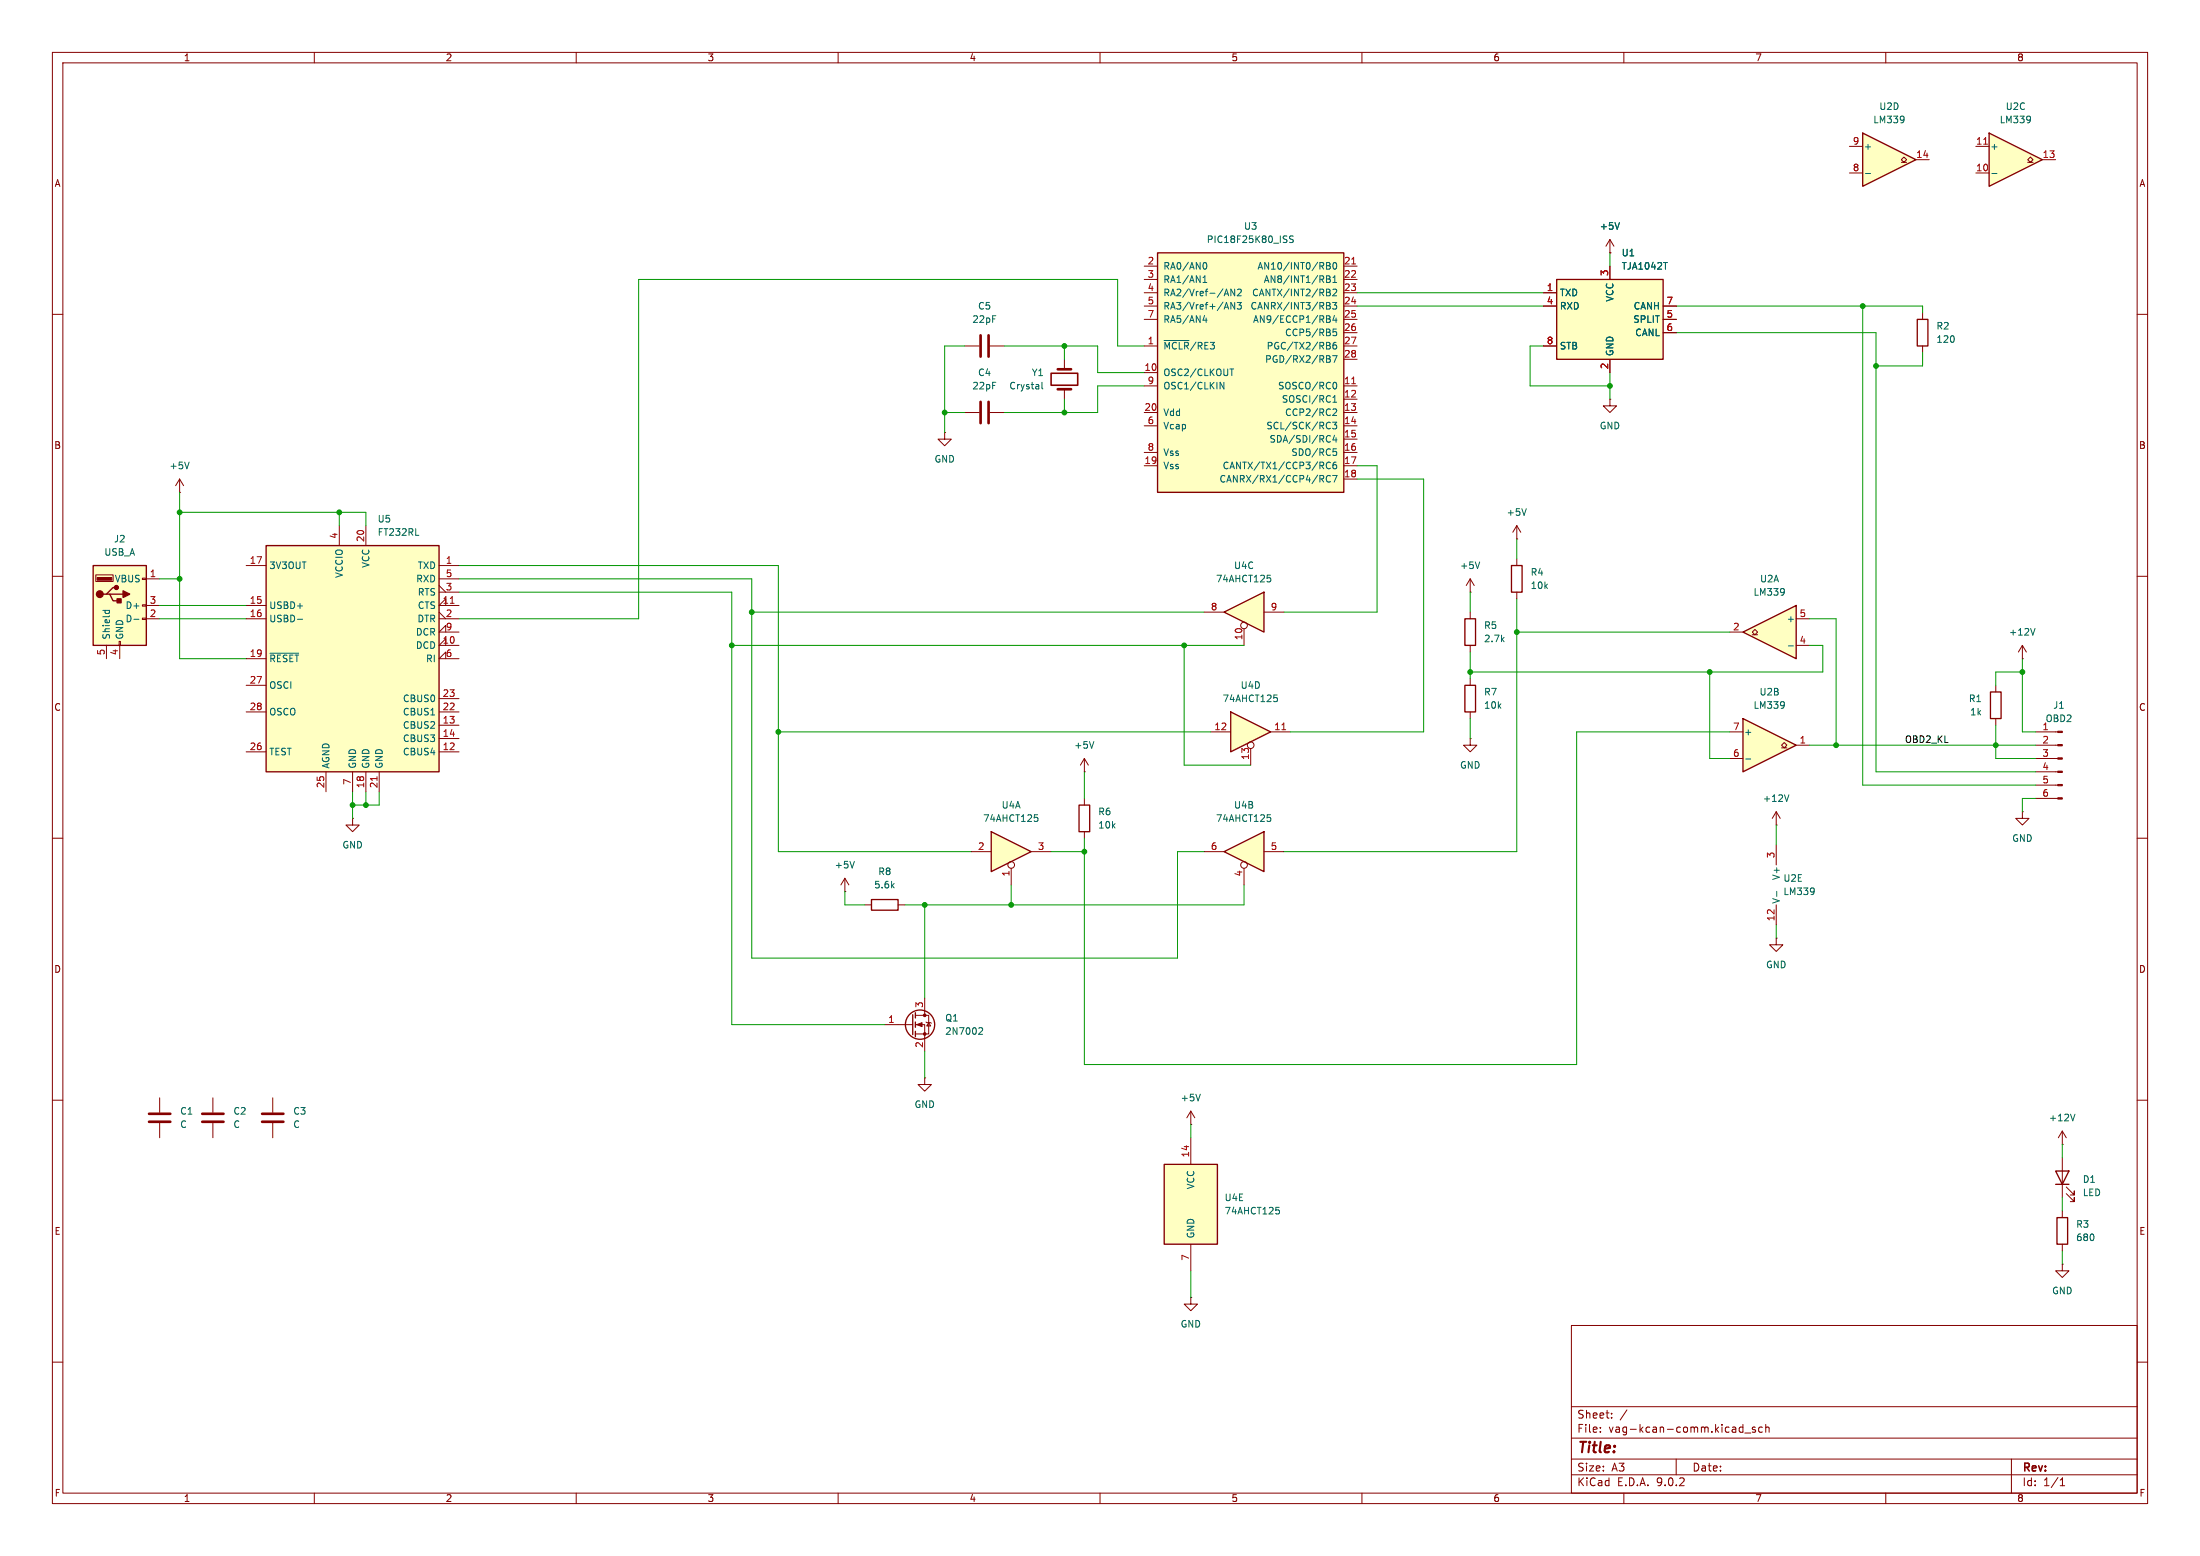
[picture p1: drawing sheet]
<svg xmlns="http://www.w3.org/2000/svg" width="420mm" height="297mm" viewBox="0 0 420 297" stroke-linecap="round" stroke-linejoin="round" font-family="sans-serif">
<g fill="none" stroke="#840000" stroke-width=".19">
<path d="M10 10h400v277h-400zM12 12h396v273h-396zM60 10v2M110 10v2M160 10v2M210 10v2M260 10v2M310 10v2M360 10v2M10 60h2M408 60h2M10 110h2"/>
<path d="M408 110h2M10 160h2M408 160h2M10 210h2M408 210h2M300 253h108v32h-108zM10 260h2M300 278.5h108M300 274.5h108M300 268.5h108M305.5 273.2v.2M305.5 272.5v.1"/>
<path d="M307.7 270.5v.2M307.7 269.8v.1M310.6 269.1l-1.3 1.9M320 278.5v3M332.3 272.4l.4 .1M332.7 271.9v1.5M332.7 273.3l-.4 .1M333.1 273.5h1.1M335.1 272.5l-.4-.1-.2 .2 .1 .2 .5 .2v.3h-.6M336.4 272.5l-.4-.1-.3 .3 .2 .6h.5M337.1 272.5l.2-.1 .4 .1v.9M337.1 271.9v1.5"/>
<path d="M384 278.5v6.5M408 260h2M60 285v2M110 285v2M160 285v2M210 285v2M260 285v2M300 281.5h108M310 285v2M360 285v2M393.3 283.6h.9M393.3 282.5l.4-.4v1.5"/>
</g>
<path d="M50.8 104.1h33v43.2h-33z" fill="#ffffc2"/>
<path d="M50.8 104.1h33v43.2h-33z" fill="none" stroke="#840000" stroke-width=".25"/>
<g fill="none" stroke="#840000" stroke-width=".19">
<path d="M47 108h3.8M47 115.6h3.8M47 118.1h3.8M64.8 100.3v3.8M69.8 100.3v3.8M83.8 108h3.8M83.8 118.1h3.8M83.8 110.5h3.8M83.8 113h3.8M83.8 111.8l1.3 1.2M83.8 116.8l1.3 1.3M85.1 115.6v-1.3l-1.3 1.3h3.8"/>
<path d="M47 125.7h3.8M47 130.8h3.8M47 135.9h3.8M83.8 135.9h3.8M83.8 133.4h3.8M83.8 138.4h3.8M85.1 120.7v-1.3l-1.3 1.3h3.8M85.1 123.2v-1.3l-1.3 1.3h3.8M85.1 125.7v-1.2l-1.3 1.2h3.8M47 143.5h3.8M62.2 147.3v3.8M67.3 147.3v3.8"/>
<path d="M69.8 147.3v3.8M72.4 147.3v3.8M83.8 143.5h3.8M83.8 141h3.8M280.7 141v1.2h1.2l-1.2 1.3-1.3-1.3h1.3M280.7 141h.1M30.5 209.6v2.7M30.5 214.4v2.8M40.6 209.6v2.7M40.6 214.4v2.8M52.1 209.6v2.7M52.1 214.4v2.8"/>
</g>
<path d="M56.8 118.2h1M79.4 102.2h.6M51.5 124.7h5.5" fill="none" stroke="#006464" stroke-width=".19"/>
<path d="M86 115.2h.7M72 148.3v.7" fill="none" stroke="#a90000" stroke-width=".19"/>
<path d="M28.4 212.6h4.1M28.4 214.1h4.1M38.6 212.6h4.1M38.6 214.1h4.1M50 212.6h4.1M50 214.1h4.1" fill="none" stroke="#840000" stroke-width=".51"/>
<path d="M234.9 135.9l7.7 3.8-7.7 3.8z" fill="#ffffc2"/>
<path d="M234.9 135.9l7.7 3.8-7.7 3.8z" fill="none" stroke="#840000" stroke-width=".25"/>
<g fill="none" stroke="#840000" stroke-width=".19">
<path d="M231.1 139.7h3.8M242.6 139.7h3.8M238.8 142.9v3.2"/>
<circle cx="238.8" cy="142.2" r=".63"/>
</g>
<path d="M244.7 139.3h.7" fill="none" stroke="#a90000" stroke-width=".19"/>
<path d="M243.2 132.7h.6M243.3 133.1h.3l.3 .3-.1 .4-.5 .1" fill="none" stroke="#006464" stroke-width=".19"/>
<path d="M233.7 116.8l7.6-3.8v7.7z" fill="#ffffc2"/>
<path d="M233.7 116.8l7.6-3.8v7.7z" fill="none" stroke="#840000" stroke-width=".25"/>
<g fill="none" stroke="#840000" stroke-width=".19">
<path d="M34.3 94h.1M34.3 91.4l-.8 1.3M34.3 91.4l.8 1.3M34.3 91.4v2.6M229.9 116.8h3.8M241.3 116.8h3.8M237.5 120v3.2"/>
<circle cx="237.5" cy="119.4" r=".63"/>
</g>
<path d="M36.1 88.2l-.4 1.3M241.9 109.8h.6M242.1 110.3h.3l.2 .2-.1 .4-.4 .2" fill="none" stroke="#006464" stroke-width=".19"/>
<path d="M233.7 162.6l7.6-3.8v7.6z" fill="#ffffc2"/>
<path d="M233.7 162.6l7.6-3.8v7.6z" fill="none" stroke="#840000" stroke-width=".25"/>
<g fill="none" stroke="#840000" stroke-width=".19">
<path d="M184.1 78.7h2.8M189 78.7h2.8M229.9 162.6h3.8M237.5 165.7v3.2M241.3 162.6h3.8"/>
<circle cx="237.5" cy="165.1" r=".63"/>
</g>
<path d="M241.9 155.5h.6M242.1 156h.3l.2 .2-.1 .5-.4 .1" fill="none" stroke="#006464" stroke-width=".19"/>
<path d="M187.2 76.7v4.1M188.7 76.7v4.1" fill="none" stroke="#840000" stroke-width=".51"/>
<path d="M332.7 137.2l10.2 5-10.2 5.1z" fill="#ffffc2"/>
<path d="M332.7 137.2l10.2 5-10.2 5.1z" fill="none" stroke="#840000" stroke-width=".25"/>
<path d="M330.2 139.7h2.5M330.2 144.8h2.5M340.1 142.7h.5l-.5-.5 .5-.5 .5 .5-.5 .5h.5M342.9 142.2h2.5" fill="none" stroke="#840000" stroke-width=".19"/>
<path d="M340.6 134.1v.8M340.6 134.5v.1M333.3 144.9h.9" fill="none" stroke="#006464" stroke-width=".19"/>
<path d="M17.8 108h10.1v15.2h-10.1z" fill="#ffffc2"/>
<path d="M17.8 108h10.1v15.2h-10.1zM20.3 113.4h.7l.6 1.3h1.3M21 113.4h2.5M22.2 112.1h-.6l-1.3 1.3h-.6" fill="none" stroke="#840000" stroke-width=".25"/>
<g fill="#840000" stroke="#840000" stroke-width=".25">
<path d="M22.4 114.3h.7v.8h-.7z"/>
<path d="M23.5 112.8l1.3 .6-1.3 .6z"/>
<circle cx="19" cy="113.4" r=".63"/>
<circle cx="22.2" cy="112.1" r=".38"/>
</g>
<path d="M18.5 110.2h2.8v.5h-2.8z" fill="#840000" stroke="#840000" stroke-width=".19"/>
<path d="M18.3 109.7h3.3v1.3h-3.3zM27.2 110.4h.7v.2h-.7zM27.2 115.4h.7v.3h-.7zM27.2 118h.7v.2h-.7zM27.9 110.5h2.6M27.9 115.6h2.6M27.9 118.1h2.6M20.3 123.2v2.5M22.7 122.4h.3v.8h-.3zM22.9 123.2v2.5" fill="none" stroke="#840000" stroke-width=".19"/>
<path d="M19.6 116.5h1.3M20.1 116.5v.4M20.8 116.5l.1 .4M25.6 118.2h.9" fill="none" stroke="#006464" stroke-width=".19"/>
<path d="M332.7 120.7l10.2-5.1v10.1z" fill="#ffffc2"/>
<path d="M366 61h2v5h-2zM332.7 120.7l10.2-5.1v10.1z" fill="none" stroke="#840000" stroke-width=".25"/>
<path d="M367 59.7v1.3M203.2 68.6v1.9M203.2 74.3v1.9M367 66v1.3M342.9 118.1h2.5M330.2 120.7h2.5M334.5 121.2h.5l-.5-.5 .5-.6 .5 .6-.5 .5h.5M342.9 123.2h2.5M67.3 156.2v1.3h1.3l-1.3 1.3-1.3-1.3h1.3M67.3 156.2h.1" fill="none" stroke="#840000" stroke-width=".19"/>
<path d="M198.9 73v1.1l.2 .1M340.6 112.5v.8M340.6 112.9v.1M341.4 123.3h1" fill="none" stroke="#006464" stroke-width=".19"/>
<path d="M201.9 74.3h2.6M201.9 70.5h2.6" fill="none" stroke="#840000" stroke-width=".51"/>
<path d="M200.7 71.2h5v2.3h-5z" fill="none" stroke="#840000" stroke-width=".3"/>
<path d="M221 48.3h35.5v45.7h-35.5z" fill="#ffffc2"/>
<g fill="none" stroke="#840000" stroke-width=".25">
<path d="M221 48.3h35.5v45.7h-35.5zM206 153.7h2v5.1h-2zM174.2 193.7v3.8M174.8 193.3v1M174.8 195.1v1M174.8 196.9v1"/>
<circle cx="175.6" cy="195.6" r="2.79"/>
</g>
<g fill="none" stroke="#840000" stroke-width=".19">
<path d="M218.4 50.8h2.6M218.4 53.3h2.6M218.4 55.9h2.6M218.4 58.4h2.6M256.5 50.8h2.6M256.5 53.3h2.6M256.5 55.9h2.6M256.5 58.4h2.6M184.1 66h2.8M189 66h2.8M218.4 61h2.6M218.4 66h2.6"/>
<path d="M218.4 71.1h2.6M218.4 73.7h2.6M218.4 78.7h2.6M256.5 61h2.6M256.5 66h2.6M256.5 73.7h2.6M256.5 78.7h2.6M256.5 63.5h2.6M256.5 68.6h2.6M256.5 76.2h2.6M180.3 82.6v1.2h1.3l-1.3 1.3-1.2-1.3h1.2M180.3 82.6h.1"/>
<path d="M218.4 81.3h2.6M218.4 86.4h2.6M218.4 88.9h2.6M256.5 81.3h2.6M256.5 86.4h2.6M256.5 88.9h2.6M256.5 83.8h2.6M256.5 91.4h2.6M388.6 139.7h4.2M207 147.3h.1M207 144.8v2.5M207 152.4v1.3"/>
<path d="M207 158.8v1.2M207 144.8l-.8 1.3M207 144.8l.8 1.3M388.6 142.2h4.2M388.6 144.8h4.2M388.6 147.3h4.2M388.6 149.9h4.2M388.6 152.4h4.2M168.9 195.6h5.3M174.8 193.8h2.5v3.6h-2.5M174.8 195.6h1.7v5.1M176.5 190.5v3.3"/>
<path d="M176.8 195.1l1 .2M177.3 195.2l.4 .6h-.8zM176.5 205.7v1.3h1.3l-1.3 1.3-1.2-1.3h1.2M176.5 205.7h.1M227.3 214.6h.1M227.3 212.1l-.7 1.3M227.3 212.1l.8 1.3M227.3 212.1v2.5"/>
</g>
<g fill="none" stroke="#006464" stroke-width=".19">
<path d="M229.7 53.9h.7M229.7 53l.3-.4v1.3M229.8 50.2l.2-.1a.68 .68 0 0 1 .4 .6 .68 .68 0 0 1-.4 .7l-.2-.1M233.8 56.1h.6M234.1 55.2l.5 1.3M235.7 55.2v1.3l-.7-1.3v1.3M235.7 57.7v1.3l-.7-1.3v1.3M236.2 57.7h.8l-.4 .5 .3 .1v.6l-.2 .1-.5-.1M236.2 55.3l.5-.1 .3 .4-.8 .9h.8M246.9 45.1l-.5-.1-.2 .2v.3l.6 .3 .1 .3-.2 .2-.5-.1M253.2 50.1h.5l.2 .3-.2 .3 .2 .1 .1 .3-.3 .3h-.5zM253.2 52.6h.5l.2 .3-.2 .4 .2 .1 .1 .3-.3 .2h-.5z"/>
<path d="M253.2 57.7l.7 .2v.2l-.2 .2M253.2 50.7h.5M253.2 53.3h.5M253.2 58.3h.5M253.7 55.2l.2 .2-.2 .4 .2 .1 .1 .3-.3 .3h-.5M253.7 58.3l.3 .3-.1 .3-.7 .1M254.4 57.7h.8l-.4 .5 .3 .1v.6l-.2 .1-.5-.1M254.5 53.9h.7M254.5 55.3l.4-.1 .3 .4-.8 .9h.8M254.5 53l.3-.4v1.3M254.6 50.2l.2-.1a.68 .68 0 0 1 .4 .6 .68 .68 0 0 1-.4 .7l-.3-.5zM222.2 65h4.8"/>
<path d="M230 60.2l-.3 .9h.7M230.3 60.7v.8M232.9 73l.7 1.2v-1.2M234.8 70.4h.7M235.2 70.4v1.3M253.2 60.3l.7 .1v.2l-.2 .3M253.2 67.9l.7 .1v.3l-.2 .2M253.2 60.9h.5M253.2 68.5h.5M253.7 60.9l.3 .2-.1 .3-.7 .1M253.7 65.3l.2 .3-.2 .4 .3 .2-.1 .3-.2 .1M253.7 68.5l.3 .2-.1 .3-.7 .2"/>
<path d="M254.4 67.9h.8l-.5 1.3M254.5 78.2l.4-.2 .3 .4-.8 .9h.8M254.5 75.9l.3-.4v1.3M254.5 76.8h.7M254.8 60.2l-.3 .9h.7M254.8 73a.68 .68 0 0 1 .4 .6 .68 .68 0 0 1-.4 .6M255.1 65.3l-.4 .1a.86 .86 0 0 0 0 1.2l.4-.1 .1-.4-.3-.3-.3 .1-.1 .2M255.1 60.7v.8M255.1 62.8h-.6v.6l.1-.1 .5 .1 .1 .1-.1 .5-.2 .1-.4-.1M252.3 91.4l.4 .6M252.6 90.8l.1 .2-.1 .4M253.7 80.6l.3 .1"/>
<path d="M253.9 83.2l.1 .1M254 81.7l-.3 .2M254 84.3h-.1M254 88.3a.6 .6 0 0 0-.9 .5 .6 .6 0 0 0 .6 .7l.3-.1M254 90.9a.6 .6 0 0 0-.9 .4 .6 .6 0 0 0 .6 .7l.3-.1M254.4 80.6h.8l-.4 .5 .3 .1v.5l-.2 .2-.5-.2M254.4 90.7h.8l-.5 1.3M254.5 85.7h.6M254.6 86.2h.3l.3 .2-.1 .5h-.5M254.8 83.1l-.3 .9h.7M255.1 88.2l-.4 .1a.86 .86 0 0 0 0 1.2l.4-.1 .1-.5-.3-.2-.3 .1-.1 .1M255.1 83.6v.8"/>
<path d="M208.8 141.5l-.4 1.3M187 196.2h.5l.1 .3-.8 .9h.8M229.1 208.9l-.4 1.2"/>
</g>
<path d="M258.1 50.4h.7M258.1 73.2h.7" fill="none" stroke="#a90000" stroke-width=".19"/>
<g fill="#840000" stroke="#840000" stroke-width=".19">
<path d="M392.8 139.6h.9v.2h-.9z"/>
<path d="M392.8 142.1h.9v.3h-.9z"/>
<path d="M392.8 144.7h.9v.2h-.9z"/>
<path d="M392.8 147.2h.9v.2h-.9z"/>
<path d="M392.8 149.7h.9v.3h-.9z"/>
<path d="M392.8 152.3h.9v.2h-.9z"/>
<path d="M175 195.6l1-.4v.8z"/>
<circle cx="176.5" cy="193.8" r=".25"/>
<circle cx="176.5" cy="197.4" r=".25"/>
</g>
<path d="M187.2 64v4.1M188.7 64v4.1" fill="none" stroke="#840000" stroke-width=".51"/>
<path d="M222.2 222.2h10.2v15.3h-10.2z" fill="#ffffc2"/>
<path d="M166.4 171.7h5v2h-5zM222.2 222.2h10.2v15.3h-10.2z" fill="none" stroke="#840000" stroke-width=".25"/>
<path d="M165.1 172.7h1.3M171.4 172.7h1.3M227.3 217.2v5M227.3 237.5v5.1M227.3 247.6v1.3h1.3l-1.3 1.3-1.2-1.3h1.2M227.3 247.6h.1" fill="none" stroke="#840000" stroke-width=".19"/>
<path d="M243.6 230.4h.6M243.7 230.9h.3l.3 .3-.1 .4-.5 .1" fill="none" stroke="#006464" stroke-width=".19"/>
<path d="M189.2 158.8l7.6 3.8-7.6 3.8z" fill="#ffffc2"/>
<path d="M279.7 130.8h2v5.1h-2zM189.2 158.8l7.6 3.8-7.6 3.8z" fill="none" stroke="#840000" stroke-width=".25"/>
<g fill="none" stroke="#840000" stroke-width=".19">
<path d="M280.7 113h.1M280.7 110.5l-.8 1.3M280.7 110.5l.7 1.3M280.7 110.5v2.5M280.7 129.5v1.3M280.7 135.9v1.3M161.3 170.2h.1M161.3 167.6l-.8 1.3M161.3 167.6l.8 1.3M161.3 167.6v2.6M185.4 162.6h3.8M193 165.7v3.2"/>
<path d="M196.8 162.6h3.9"/>
<circle cx="193" cy="165.1" r=".63"/>
</g>
<path d="M282.5 107.3l-.4 1.2M197.5 155.5h.6M197.6 156h.3l.3 .2-.1 .5-.5 .1M163.1 164.4l-.4 1.3" fill="none" stroke="#006464" stroke-width=".19"/>
<path d="M379.7 25.4l10.2 5.1-10.2 5.1z" fill="#ffffc2"/>
<path d="M379.7 25.4l10.2 5.1-10.2 5.1z" fill="none" stroke="#840000" stroke-width=".25"/>
<path d="M377.2 27.9h2.5M377.2 33h2.5M387.1 31h.5l-.5-.5 .5-.5 .5 .5-.5 .5h.5M389.9 30.5h2.5" fill="none" stroke="#840000" stroke-width=".19"/>
<path d="M378.7 27.5h.7" fill="none" stroke="#a90000" stroke-width=".19"/>
<path d="M380.3 33.1h.9M387.6 22.3v.8M387.6 22.7v.1" fill="none" stroke="#006464" stroke-width=".19"/>
<path d="M355.6 25.4l10.2 5.1-10.2 5.1z" fill="#ffffc2"/>
<path d="M355.6 25.4l10.2 5.1-10.2 5.1z" fill="none" stroke="#840000" stroke-width=".25"/>
<path d="M353.1 27.9h2.5M353.1 33h2.5M363 31h.5l-.5-.5 .5-.5 .5 .5-.5 .5h.5M365.8 30.5h2.5M386.1 125.7h.1M386.1 123.2l-.8 1.3M386.1 123.2l.7 1.3M386.1 123.2v2.5M386.1 154.9v1.3h1.2l-1.2 1.3-1.3-1.3h1.3M386.1 154.9h.1" fill="none" stroke="#840000" stroke-width=".19"/>
<path d="M356.1 33.1h1M363.4 22.3v.8M363.5 22.7l-.1 .1M388.5 120l-.4 1.2" fill="none" stroke="#006464" stroke-width=".19"/>
<path d="M297.2 53.3h20.3v15.3h-20.3z" fill="#ffffc2"/>
<path d="M297.2 53.3h20.3v15.3h-20.3zM279.7 118.1h2v5.1h-2zM288.5 108h2.1v5h-2.1zM380 132.1h2v5.1h-2zM392.4 223.5h2.6l-1.3 2.6zM392.4 226.1h2.6M392.7 232.4h2v5.1h-2z" fill="none" stroke="#840000" stroke-width=".25"/>
<g fill="none" stroke="#840000" stroke-width=".19">
<path d="M294.6 55.9h2.6M294.6 58.4h2.6M307.3 48.3h.1M307.3 45.7v2.6M307.3 50.8v2.5M307.3 45.7l-.7 1.3M307.3 45.7l.8 1.3M317.5 58.4h2.5M294.6 66h2.6M307.3 76.2v1.3h1.3l-1.3 1.2-1.2-1.2h1.2M307.3 76.2h.1M307.3 68.6v2.5"/>
<path d="M317.5 61h2.5M317.5 63.5h2.5M280.7 116.8v1.3M289.6 102.9h.1M289.6 100.3v2.6M289.6 106.7v1.3M289.6 113v1.3M289.6 100.3l-.8 1.3M289.6 100.3l.7 1.3M280.7 123.2v1.3M381 130.8v1.3M381 137.2v1.2"/>
<path d="M339.1 157.5h.1M339.1 154.9v2.6M339.1 154.9l-.8 1.3M339.1 154.9l.8 1.3M339.1 179.1v1.2h1.3l-1.3 1.3-1.3-1.3h1.3M339.1 179.1h.1M339.1 161.3v3.8M339.1 172.7v3.8M393.7 218.4h.1M393.7 215.9v2.5M393.7 215.9l-.8 1.3M393.7 215.9l.8 1.3"/>
<path d="M393.7 221v7.6M393.7 231.1v1.3M393.7 237.5v1.3M394.5 227.8l1.5 1.6v-.8v.8h-.8M394.5 226.6l1.5 1.5v-.8v.8h-.8M393.7 241.3v1.3h1.3l-1.3 1.2-1.3-1.2h1.3M393.7 241.3h.1"/>
</g>
<path d="M309.2 42.5l-.5 1.3M317.6 50.1h.7M291.4 97.1l-.4 1.3M341.5 151.7l-.4 1.3M339.2 170.1v1M346.3 169.6v.9M346.3 170v.2M396.1 212.7l-.4 1.2" fill="none" stroke="#006464" stroke-width=".19"/>
<g fill="none" stroke="#009600" stroke-width=".19">
<path d="M259.1 58.4h35.5M259.1 55.9h35.5M307.3 48.3v2.5M320 58.4h47v1.3M355.6 58.4v91.5h33M180.3 78.7h3.8M184.1 66h-3.8v16.6M191.8 66h17.7v5.1h8.9M203.2 66v2.6M203.2 76.2v2.5M218.4 73.7h-8.9v5h-17.7M218.4 66h-5v-12.7h-91.5v64.8h-34.3"/>
<path d="M294.6 66h-2.5v7.7h15.2M307.3 71.1v5.1M320 63.5h38.1v83.8h30.5M367 67.3v2.6h-8.9M34.3 94v31.7h12.7M34.3 97.8h35.5v2.5M64.8 97.8v2.5M259.1 88.9h3.8v27.9h-17.8M259.1 91.4h12.7v48.3h-25.4M30.5 110.5h3.8M30.5 118.1h16.5M30.5 115.6h16.5"/>
<path d="M87.6 108h61v54.6h36.8M87.6 110.5h55.9v72.4h81.3v-20.3h5.1M87.6 113h52.1v82.6h29.2M143.5 116.8h86.4M280.7 113v3.8M289.6 114.3v48.3h-44.5M289.6 102.9v3.8M345.4 118.1h5.1v24.1M139.7 123.2h97.8M148.6 139.7h82.5M226.1 123.2v22.9h12.7M280.7 124.5v5"/>
<path d="M280.7 137.2v3.8M289.6 120.7h40.6M326.4 128.3v16.5h3.8M330.2 139.7h-29.2v63.5h-94v-43.2M345.4 123.2h2.6v5.1h-67.3M381 138.4v6.4h7.6M386.1 128.3h-5.1v2.5M386.1 125.7v14h2.5M67.3 151.1v5.1M69.8 151.1v2.6M72.4 151.1v2.6h-5.1M207 147.3v5.1"/>
<path d="M339.1 157.5v3.8M345.4 142.2h43.2M388.6 152.4h-2.5v2.5M161.3 170.2v2.5h3.8M176.5 172.7v17.8M193 168.9v3.8M200.7 162.6h6.3M237.5 168.9v3.8h-64.8M339.1 176.5v2.6M176.5 200.7v5M227.3 214.6v2.6M393.7 218.4v2.6"/>
<path d="M393.7 228.6v2.5M393.7 238.8v2.5M227.3 242.6v5"/>
</g>
<g fill="#009600" stroke="#009600" stroke-width=".19">
<circle cx="67.3" cy="153.7" r=".46"/>
<circle cx="34.3" cy="97.8" r=".46"/>
<circle cx="64.8" cy="97.8" r=".46"/>
<circle cx="143.5" cy="116.8" r=".46"/>
<circle cx="139.7" cy="123.2" r=".46"/>
<circle cx="34.3" cy="110.5" r=".46"/>
<circle cx="69.8" cy="153.7" r=".46"/>
<circle cx="326.4" cy="128.3" r=".46"/>
<circle cx="358.1" cy="69.9" r=".46"/>
<circle cx="350.5" cy="142.2" r=".46"/>
<circle cx="207" cy="162.6" r=".46"/>
<circle cx="203.2" cy="78.7" r=".46"/>
<circle cx="180.3" cy="78.7" r=".46"/>
<circle cx="203.2" cy="66" r=".46"/>
<circle cx="148.6" cy="139.7" r=".46"/>
<circle cx="193" cy="172.7" r=".46"/>
<circle cx="176.5" cy="172.7" r=".46"/>
<circle cx="226.1" cy="123.2" r=".46"/>
<circle cx="355.6" cy="58.4" r=".46"/>
<circle cx="289.6" cy="120.7" r=".46"/>
<circle cx="307.3" cy="73.7" r=".46"/>
<circle cx="280.7" cy="128.3" r=".46"/>
<circle cx="386.1" cy="128.3" r=".46"/>
<circle cx="381" cy="142.2" r=".46"/>
</g>
<text font-size="2.8" fill="#840000" x="301" y="277.9">Title:</text>
<g font-size="2.1" fill="#840000">
<text x="301" y="273.7">File:</text>
<text x="301" y="271">Sheet:</text>
<text x="307.1" y="273.7">vag-kcan-comm.kicad_sch</text>
<text x="301" y="281.1">Size:</text>
<text x="307.6" y="281.1">A3</text>
<text x="323" y="281.1">Date:</text>
<text x="386" y="281.3">Rev:</text>
<text x="301" y="283.9">KiCad</text>
<text x="308.7" y="283.9">E.D.A.</text>
<text x="316.3" y="283.9">9.0.2</text>
<text x="386" y="283.9">Id:</text>
<text x="390.1" y="283.9">1/1</text>
</g>
<g font-size="1.8" fill="#840000">
<text x="35" y="11.9">1</text>
<text x="85" y="11.9">2</text>
<text x="135" y="11.9">3</text>
<text x="185" y="11.9">4</text>
<text x="235" y="11.9">5</text>
<text x="285" y="11.9">6</text>
<text x="335" y="11.9">7</text>
<text x="385" y="11.9">8</text>
<text x="10.3" y="35.9">A</text>
<text x="408.3" y="35.9">A</text>
<text x="10.3" y="85.9">B</text>
<text x="408.2" y="85.9">B</text>
<text x="10.3" y="135.9">C</text>
<text x="408.2" y="135.9">C</text>
<text x="10.3" y="185.9">D</text>
<text x="408.2" y="185.9">D</text>
<text x="10.3" y="235.9">E</text>
<text x="408.3" y="235.9">E</text>
<text x="10.3" y="285.9">F</text>
<text x="35" y="286.9">1</text>
<text x="85" y="286.9">2</text>
<text x="135" y="286.9">3</text>
<text x="185" y="286.9">4</text>
<text x="235" y="286.9">5</text>
<text x="285" y="286.9">6</text>
<text x="335" y="286.9">7</text>
<text x="385" y="286.9">8</text>
<text x="408.3" y="285.9">F</text>
</g>
<g font-size="1.8" fill="#006464">
<text x="357.5" y="23.7">LM339</text>
<text x="358.7" y="21.2">U2D</text>
<text x="381.7" y="23.7">LM339</text>
<text x="382.8" y="21.2">U2C</text>
<text x="355.7" y="28.8">+</text>
<text x="379.9" y="28.8">+</text>
<text x="230.3" y="46.6">PIC18F25K80_ISS</text>
<text x="237.4" y="44">U3</text>
<text x="305.3" y="44">+5V</text>
<text x="222" y="51.7">RA0/AN0</text>
<text x="240" y="51.7">AN10/INT0/RB0</text>
<text x="309.5" y="49.1">U1</text>
<text x="309.5" y="51.7">TJA1042T</text>
<text x="186.6" y="59.3">C5</text>
<text x="222" y="54.2">RA1/AN1</text>
<text x="222" y="56.7">RA2/Vref-/AN2</text>
<text x="222" y="59.3">RA3/Vref+/AN3</text>
<text x="238.6" y="59.3">CANRX/INT3/RB3</text>
<text x="238.9" y="56.7">CANTX/INT2/RB2</text>
<text x="241.2" y="54.2">AN8/INT1/RB1</text>
<text x="297.7" y="56.7">TXD</text>
<text x="297.7" y="59.3">RXD</text>
<text x="308.2" y="57.7" transform="rotate(-90 308.2 57.7)">VCC</text>
<text x="311.8" y="59.3">CANH</text>
<text x="185.5" y="61.8">22pF</text>
<text x="222" y="61.8">RA5/AN4</text>
<text x="239.1" y="61.8">AN9/ECCP1/RB4</text>
<text x="245.2" y="64.4">CCP5/RB5</text>
<text x="311.7" y="61.8">SPLIT</text>
<text x="312.1" y="64.4">CANL</text>
<text x="369.6" y="63.1">R2</text>
<text x="369.6" y="65.6">120</text>
<text x="186.6" y="72">C4</text>
<text x="196.9" y="72">Y1</text>
<text x="222" y="66.9">~{MCLR}/RE3</text>
<text x="222" y="72">OSC2/CLKOUT</text>
<text x="241.4" y="69.4">PGD/RX2/RB7</text>
<text x="241.7" y="66.9">PGC/TX2/RB6</text>
<text x="297.7" y="66.9">STB</text>
<text x="308.2" y="68.1" transform="rotate(-90 308.2 68.1)">GND</text>
<text x="185.5" y="74.5">22pF</text>
<text x="192.6" y="74.5">Crystal</text>
<text x="222" y="74.5">OSC1/CLKIN</text>
<text x="243.9" y="74.5">SOSCO/RC0</text>
<text x="244.6" y="77.1">SOSCI/RC1</text>
<text x="222" y="79.6">Vdd</text>
<text x="222" y="82.1">Vcap</text>
<text x="241.7" y="82.1">SCL/SCK/RC3</text>
<text x="245.2" y="79.6">CCP2/RC2</text>
<text x="305.3" y="82.1">GND</text>
<text x="32.3" y="89.8">+5V</text>
<text x="178.3" y="88.5">GND</text>
<text x="222" y="87.2">Vss</text>
<text x="222" y="89.8">Vss</text>
<text x="233.3" y="89.8">CANTX/TX1/CCP3/RC6</text>
<text x="242.3" y="84.7">SDA/SDI/RC4</text>
<text x="246.4" y="87.2">SDO/RC5</text>
<text x="232.7" y="92.3">CANRX/RX1/CCP4/RC7</text>
<text x="72" y="99.9">U5</text>
<text x="287.5" y="98.7">+5V</text>
<text x="19.8" y="106.3">USB_A</text>
<text x="21.7" y="103.7">J2</text>
<text x="72" y="102.5">FT232RL</text>
<text x="21.8" y="111.4">VBUS</text>
<text x="51.3" y="108.8">3V3OUT</text>
<text x="65.6" y="110.4" transform="rotate(-90 65.6 110.4)">VCCIO</text>
<text x="70.7" y="108.5" transform="rotate(-90 70.7 108.5)">VCC</text>
<text x="79.4" y="111.4">RXD</text>
<text x="79.7" y="108.8">TXD</text>
<text x="79.7" y="113.9">RTS</text>
<text x="232" y="111.4">74AHCT125</text>
<text x="235.5" y="108.8">U4C</text>
<text x="278.6" y="108.8">+5V</text>
<text x="292.1" y="110.1">R4</text>
<text x="292.1" y="112.6">10k</text>
<text x="334.7" y="113.9">LM339</text>
<text x="335.9" y="111.4">U2A</text>
<text x="23.9" y="116.4">D+</text>
<text x="23.9" y="119">D-</text>
<text x="51.3" y="116.4">USBD+</text>
<text x="51.3" y="119">USBD-</text>
<text x="79.6" y="119">DTR</text>
<text x="79.7" y="116.4">CTS</text>
<text x="341" y="119">+</text>
<text x="21.2" y="122.2" transform="rotate(-90 21.2 122.2)">Shield</text>
<text x="23.7" y="122.2" transform="rotate(-90 23.7 122.2)">GND</text>
<text x="79.3" y="121.5">DCR</text>
<text x="79.3" y="124.1">DCD</text>
<text x="283.2" y="120.2">R5</text>
<text x="283.2" y="122.8">2.7k</text>
<text x="383.4" y="121.5">+12V</text>
<text x="51.3" y="126.6">~{RESET}</text>
<text x="51.3" y="131.7">OSCI</text>
<text x="81.2" y="126.6">RI</text>
<text x="236.8" y="131.7">U4D</text>
<text x="51.3" y="136.8">OSCO</text>
<text x="76.8" y="134.2">CBUS0</text>
<text x="76.8" y="136.8">CBUS1</text>
<text x="233.3" y="134.2">74AHCT125</text>
<text x="283.2" y="132.9">R7</text>
<text x="283.2" y="135.5">10k</text>
<text x="334.7" y="135.5">LM339</text>
<text x="335.8" y="132.9">U2B</text>
<text x="375.8" y="134.2">R1</text>
<text x="376" y="136.8">1k</text>
<text x="391.9" y="135.5">J1</text>
<text x="76.8" y="139.3">CBUS2</text>
<text x="76.8" y="141.8">CBUS3</text>
<text x="205" y="143.1">+5V</text>
<text x="332.9" y="140.6">+</text>
<text x="389.8" y="139.4">1</text>
<text x="390.4" y="138">OBD2</text>
<text x="51.3" y="144.4">TEST</text>
<text x="63.1" y="146.8" transform="rotate(-90 63.1 146.8)">AGND</text>
<text x="68.2" y="146.8" transform="rotate(-90 68.2 146.8)">GND</text>
<text x="70.7" y="146.8" transform="rotate(-90 70.7 146.8)">GND</text>
<text x="73.3" y="146.8" transform="rotate(-90 73.3 146.8)">GND</text>
<text x="76.8" y="144.4">CBUS4</text>
<text x="278.6" y="146.9">GND</text>
<text x="191.1" y="154.5">U4A</text>
<text x="209.6" y="155.8">R6</text>
<text x="235.5" y="154.5">U4B</text>
<text x="336.4" y="153.3">+12V</text>
<text x="187.6" y="157.1">74AHCT125</text>
<text x="209.6" y="158.3">10k</text>
<text x="232" y="157.1">74AHCT125</text>
<text x="384" y="160.9">GND</text>
<text x="65.3" y="162.2">GND</text>
<text x="159.3" y="166">+5V</text>
<text x="167.6" y="167.2">R8</text>
<text x="166.8" y="169.8">5.6k</text>
<text x="340" y="172.6" transform="rotate(-90 340 172.6)">V-</text>
<text x="340" y="168.1" transform="rotate(-90 340 168.1)">V+</text>
<text x="340.4" y="168.5">U2E</text>
<text x="340.4" y="171">LM339</text>
<text x="337.1" y="185">GND</text>
<text x="180.3" y="195.2">Q1</text>
<text x="180.3" y="197.7">2N7002</text>
<text x="34.3" y="213">C1</text>
<text x="34.3" y="215.5">C</text>
<text x="44.5" y="213">C2</text>
<text x="44.5" y="215.5">C</text>
<text x="55.9" y="213">C3</text>
<text x="55.9" y="215.5">C</text>
<text x="174.5" y="211.7">GND</text>
<text x="225.3" y="210.4">+5V</text>
<text x="391.1" y="214.2">+12V</text>
<text x="228.2" y="227.1" transform="rotate(-90 228.2 227.1)">VCC</text>
<text x="397.5" y="226">D1</text>
<text x="233.7" y="229.5">U4E</text>
<text x="233.7" y="232">74AHCT125</text>
<text x="397.5" y="228.5">LED</text>
<text x="228.2" y="236.5" transform="rotate(-90 228.2 236.5)">GND</text>
<text x="396.2" y="234.5">R3</text>
<text x="396.2" y="237.1">680</text>
<text x="391.7" y="247.2">GND</text>
<text x="225.3" y="253.6">GND</text>
</g>
<g font-size="1.8" fill="#a90000">
<text x="353.6" y="27.7">9</text>
<text x="377.1" y="27.7">11</text>
<text x="353.6" y="32.8">8</text>
<text x="365.7" y="30.2">14</text>
<text x="377.1" y="32.8">10</text>
<text x="389.8" y="30.2">13</text>
<text x="219" y="50.5">2</text>
<text x="219" y="53.1">3</text>
<text x="256.5" y="50.5">21</text>
<text x="256.5" y="53.1">22</text>
<text x="307.1" y="52.8" transform="rotate(-90 307.1 52.8)">3</text>
<text x="219" y="55.6">4</text>
<text x="219" y="58.2">5</text>
<text x="256.5" y="55.6">23</text>
<text x="256.5" y="58.2">24</text>
<text x="295.2" y="55.6">1</text>
<text x="295.2" y="58.2">4</text>
<text x="318.1" y="58.2">7</text>
<text x="219" y="60.7">7</text>
<text x="219" y="65.8">1</text>
<text x="256.5" y="60.7">25</text>
<text x="256.5" y="63.2">26</text>
<text x="256.5" y="65.8">27</text>
<text x="295.2" y="65.8">8</text>
<text x="318.1" y="60.7">5</text>
<text x="318.1" y="63.2">6</text>
<text x="218.4" y="70.9">10</text>
<text x="256.5" y="68.3">28</text>
<text x="307.1" y="70.6" transform="rotate(-90 307.1 70.6)">2</text>
<text x="219" y="73.4">9</text>
<text x="256.5" y="73.4">11</text>
<text x="256.5" y="75.9">12</text>
<text x="218.4" y="78.5">20</text>
<text x="219" y="81">6</text>
<text x="256.5" y="78.5">13</text>
<text x="256.5" y="81">14</text>
<text x="256.5" y="83.6">15</text>
<text x="218.4" y="88.6">19</text>
<text x="219" y="86.1">8</text>
<text x="256.5" y="86.1">16</text>
<text x="256.5" y="88.6">17</text>
<text x="256.5" y="91.2">18</text>
<text x="47.6" y="107.7">17</text>
<text x="64.5" y="102.9" transform="rotate(-90 64.5 102.9)">4</text>
<text x="69.6" y="103.5" transform="rotate(-90 69.6 103.5)">20</text>
<text x="85" y="107.7">1</text>
<text x="28.5" y="110.2">1</text>
<text x="85" y="110.2">5</text>
<text x="85" y="112.8">3</text>
<text x="28.5" y="115.3">3</text>
<text x="28.5" y="117.9">2</text>
<text x="47.6" y="115.3">15</text>
<text x="47.6" y="117.9">16</text>
<text x="84.4" y="115.3">11</text>
<text x="85" y="117.9">2</text>
<text x="231.1" y="116.6">8</text>
<text x="242.5" y="116.6">9</text>
<text x="343.5" y="117.9">5</text>
<text x="20.1" y="125.2" transform="rotate(-90 20.1 125.2)">5</text>
<text x="22.6" y="125.2" transform="rotate(-90 22.6 125.2)">4</text>
<text x="47.6" y="125.5">19</text>
<text x="84.4" y="122.9">10</text>
<text x="85" y="120.4">9</text>
<text x="85" y="125.5">6</text>
<text x="237.2" y="122.3" transform="rotate(-90 237.2 122.3)">10</text>
<text x="330.8" y="120.4">2</text>
<text x="343.5" y="122.9">4</text>
<text x="47.6" y="130.6">27</text>
<text x="47.6" y="135.6">28</text>
<text x="84.4" y="133.1">23</text>
<text x="84.4" y="135.6">22</text>
<text x="47.6" y="143.3">26</text>
<text x="84.4" y="138.2">13</text>
<text x="84.4" y="140.7">14</text>
<text x="84.4" y="143.3">12</text>
<text x="231.7" y="139.4">12</text>
<text x="243.2" y="139.4">11</text>
<text x="330.8" y="139.4">7</text>
<text x="343.5" y="142">1</text>
<text x="389.8" y="142">2</text>
<text x="67.1" y="149.9" transform="rotate(-90 67.1 149.9)">7</text>
<text x="238.5" y="145.1" transform="rotate(-90 238.5 145.1)">13</text>
<text x="330.8" y="144.5">6</text>
<text x="389.8" y="144.5">3</text>
<text x="389.8" y="147.1">4</text>
<text x="389.8" y="149.6">5</text>
<text x="62" y="150.5" transform="rotate(-90 62 150.5)">25</text>
<text x="69.6" y="150.5" transform="rotate(-90 69.6 150.5)">18</text>
<text x="72.1" y="150.5" transform="rotate(-90 72.1 150.5)">21</text>
<text x="389.8" y="152.1">6</text>
<text x="186.6" y="162.3">2</text>
<text x="192.8" y="167.4" transform="rotate(-90 192.8 167.4)">1</text>
<text x="198" y="162.3">3</text>
<text x="231.1" y="162.3">6</text>
<text x="237.2" y="167.4" transform="rotate(-90 237.2 167.4)">4</text>
<text x="242.5" y="162.3">5</text>
<text x="338.8" y="163.9" transform="rotate(-90 338.8 163.9)">3</text>
<text x="338.8" y="175.9" transform="rotate(-90 338.8 175.9)">12</text>
<text x="169.5" y="195.3">1</text>
<text x="176.3" y="192.5" transform="rotate(-90 176.3 192.5)">3</text>
<text x="176.3" y="200.1" transform="rotate(-90 176.3 200.1)">2</text>
<text x="227.1" y="221" transform="rotate(-90 227.1 221)">14</text>
<text x="227.1" y="240.7" transform="rotate(-90 227.1 240.7)">7</text>
</g>
<text font-size="1.8" fill="#0f0f0f" x="363.6" y="141.9">OBD2_KL</text>
</svg>
